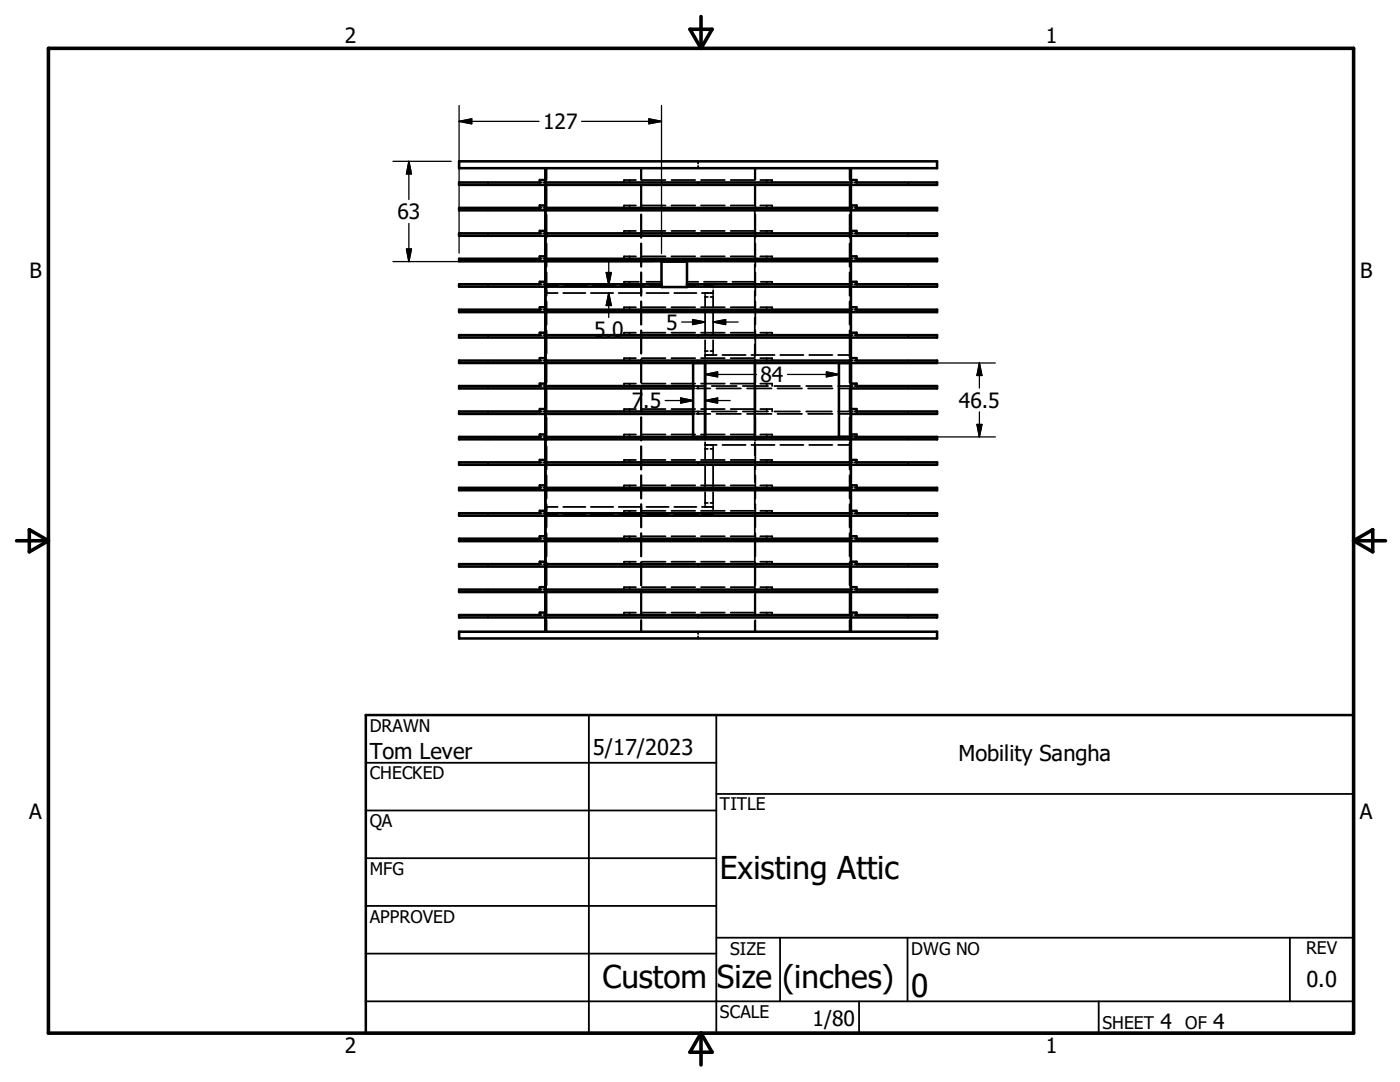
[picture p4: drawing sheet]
<svg xmlns="http://www.w3.org/2000/svg" width="279mm" height="216mm" viewBox="0 0 279 216" stroke-linecap="round" stroke-linejoin="round" font-family="sans-serif">
<g fill="none" stroke="#000" stroke-width=".51">
<path d="M91.6 32.2h95.4v1.4h-95.4zM108.8 35.9h-1.1v.5h-16.1v.5h95.4v-.5h-16.1v-.5h-1.1M108.8 33.6v2.8h61v-2.8M108.8 36.9v4.6h61v-4.6M108.8 41h-1.1v.5h-16.1v.5h95.4v-.5h-16.1v-.5h-1.1M108.8 46.1h-1.1v.5h-16.1v.4h95.4v-.4h-16.1v-.5h-1.1M108.8 51.2h-1.1v.4h-16.1v.5h95.4v-.5h-16.1v-.4h-1.1M108.8 56.2h-1.1v.5h-16.1v.5h40.4M108.8 42v4.6h61v-4.6M108.8 47v4.6h61v-4.6M108.8 52.1v4.6h23.2M108.8 57.2v4.6h61v-4.6"/>
<path d="M132 52.2h5.1v5.1h-5.1zM169.8 56.2h1.1v.5h16.1v.5h-49.9M169.8 52.1v4.6h-32.7M108.8 61.3h-1.1v.5h-16.1v.5h95.4v-.5h-16.1v-.5h-1.1M108.8 66.4h-1.1v.5h-16.1v.5h95.4v-.5h-16.1v-.5h-1.1M108.8 71.5h-1.1v.5h-16.1v.4h95.4v-.4h-16.1v-.5h-1.1M108.8 76.5h-1.1v.5h-16.1v.5h46.7M108.8 62.3v4.6h61v-4.6M108.8 67.4v4.6h61v-4.6M108.8 72.4v4.6h29.5M108.8 77.5v4.6h29.5M138.3 72.4v14.8"/>
<path d="M140.7 72.4v14.8M150.6 72.4v14.8M167.4 72.4v14.8M169.8 76.5h1.1v.5h16.1v.5h-17.2M169.8 72.4v14.8h-61v-4.6M108.8 86.7h-1.1v.5h-16.1v.5h95.4v-.5h-16.1v-.5h-1.1M108.8 91.8h-1.1v.5h-16.1v.4h95.4v-.4h-16.1v-.5h-1.1M108.8 96.9h-1.1v.4h-16.1v.5h95.4v-.5h-16.1v-.4h-1.1M108.8 81.6h-1.1v.5h-16.1v.5h46.7M108.8 87.7v4.6h61v-4.6M108.8 92.7v4.6h61v-4.6M108.8 97.8v4.6h61v-4.6"/>
<path d="M169.8 81.6h1.1v.5h16.1v.5h-17.2M108.8 101.9h-1.1v.5h-16.1v.5h95.4v-.5h-16.1v-.5h-1.1M108.8 107h-1.1v.5h-16.1v.5h95.4v-.5h-16.1v-.5h-1.1M108.8 112.1h-1.1v.5h-16.1v.5h95.4v-.5h-16.1v-.5h-1.1M108.8 117.2h-1.1v.4h-16.1v.5h95.4v-.5h-16.1v-.4h-1.1M108.8 102.9v4.6h61v-4.6M108.8 108v4.6h61v-4.6M108.8 113.1v4.5h61v-4.5M108.8 118.1v4.6h61v-4.6M91.6 126.1h95.4v1.3h-95.4zM108.8 122.2h-1.1v.5h-16.1v.5h95.4v-.5h-16.1v-.5h-1.1M108.8 123.2v2.9"/>
<path d="M169.8 123.2v2.9M73 142.7h197.1v63.5h-197.1z"/>
</g>
<g fill="none" stroke="#000" stroke-width=".36">
<path d="M97.4 36.4v.2M97.4 36.7v.2M107.7 36.4h.4M108.5 36.4h.3v.5M108.8 35.9v.4M109.1 33.6v2.3M109.1 37v4.6M124.5 36.3v.1M125.7 35.9v.2M125.7 36.3v.1M126.9 35.9h-2.4v.2M127.9 33.6v2.3"/>
<path d="M127.9 37v4.6M128 33.6v2.3M128 37v4.6M128.1 35.9h4.7M134 35.9h4.7M139.3 32.2v.4M139.3 33.1v.5M139.3 36.4v.2M139.3 36.7v.2M139.9 35.9h4.7M145.8 35.9h4.8M150.6 33.6v2.1"/>
<path d="M150.6 36.7v4.3M150.7 33.6v2.3M150.7 37v4.6M151.7 35.9h2.4v.2M153 35.9v.2M153 36.3v.1M154.1 36.3v.1M169.6 33.6v2.3M169.6 37v4.6M169.8 33.6v.8M169.8 35.1v1.2M169.8 39.5v1.8"/>
<path d="M170.2 36.4h-.4v1.5M170.6 36.4h.3M181.3 36.4v.2M181.3 36.7v.2M97.4 41.5v.1M97.4 41.8v.2M97.4 46.6v.1M97.4 46.9v.1M97.4 51.6v.2M97.4 52v.1M97.4 56.7v.2M97.4 57v.2"/>
<path d="M107.7 51.6h.4M107.7 46.6h.4M107.7 41.5h.4M107.7 56.7h.4M108.5 51.6h.3v.5M108.5 46.6h.3v.4M108.5 41.5h.3v.5M108.5 56.7h.3v.5M108.8 41v.3M108.8 46.1v.3M108.8 51.2v.3M108.8 56.2v.4"/>
<path d="M109.1 58.5h2.2M109.1 56.9h2.3M109.1 42.8v4.6M109.1 48.6v4.6M109.1 54.4v4.6M112.4 58.5h4.4M112.5 56.9h4.6M117.9 58.5h4.5M118.3 56.9h4.5M123.5 58.5h4.4M124 56.9h4.6M124.5 41.3v.2"/>
<path d="M124.5 46.4v.2M124.5 51.5v.1M124.5 56.6v.1M125.7 41v.2M125.7 41.3v.2M125.7 46.1v.2M125.7 46.4v.2M125.7 51.2v.1M125.7 51.5v.1M125.7 56.2v.2M125.7 56.6v.1M126.9 41h-2.4v.2"/>
<path d="M126.9 46.1h-2.4v.2M126.9 51.2h-2.4v.1M127.5 56.2h-3v.2M127.9 42.8v4.6M127.9 48.6v4.6M127.9 54.4v4.6M128 42.8v4.6M128 48.6v4.6M128 54.4v4.6M128.1 51.2h4.7M128.1 46.1h4.7M128.1 41h4.7"/>
<path d="M129 56.2h3M129 58.5h4.4M129.7 56.9h2.3M134 51.2h4.7M134 46.1h4.7M134 41h4.7M134.6 58.5h4.4M137.1 56.2h2.3M137.1 56.9h1.7M139.3 41.5v.1M139.3 41.8v.2M139.3 46.6v.1"/>
<path d="M139.3 46.9v.1M139.3 51.6v.2M139.3 52v.1M139.3 56.7v.2M139.3 57v.2M139.9 51.2h4.7M139.9 46.1h4.7M139.9 41h4.7M140.1 58.5h2.2M140.5 56.2h4.5M140.6 56.9h1.7v.5M140.7 58.5v.2"/>
<path d="M140.7 59v2.4M140.7 59.3h.6M141.8 59.3h.5M142.3 57.9v.8M142.3 59v2.4M145.8 51.2h4.8M145.8 46.1h4.8M145.8 41h4.8M146.2 56.2h4.5M150.6 42.1v4.2M150.6 47.4v4.3M150.6 52.7v4.3"/>
<path d="M150.6 58.1v4.2M150.7 42.8v4.6M150.7 48.6v4.6M150.7 54.4v4.6M151.7 41h2.4v.2M151.7 46.1h2.4v.2M151.7 51.2h2.4v.1M151.8 56.2h2.3v.2M153 41v.2M153 41.3v.2M153 46.1v.2M153 46.4v.2"/>
<path d="M153 51.2v.1M153 51.5v.1M153 56.2v.2M153 56.6v.1M154.1 41.3v.2M154.1 46.4v.2M154.1 51.5v.1M154.1 56.6v.1M169.6 42.8v4.6M169.6 48.6v4.6M169.6 54.4v4.6M169.8 44.6v1.8"/>
<path d="M169.8 49.6v1.9M169.8 54.7v1.9M169.8 59.8v1.8M170.2 51.6h-.4v1.6M170.2 46.6h-.4v1.5M170.2 41.5h-.4v1.5M170.2 56.7h-.4v1.5M170.6 51.6h.3M170.6 46.6h.3M170.6 41.5h.3M170.6 56.7h.3M181.3 41.5v.1"/>
<path d="M181.3 41.8v.2M181.3 46.6v.1M181.3 46.9v.1M181.3 51.6v.2M181.3 52v.1M181.3 56.7v.2M181.3 57v.2M97.4 61.8v.1M97.4 62.1v.2M97.4 66.9v.1M97.4 67.2v.2M97.4 72v.1"/>
<path d="M97.4 72.3v.1M97.4 77v.2M97.4 77.4v.1M107.7 72h.4M107.7 66.9h.4M107.7 61.8h.4M107.7 77h.4M108.5 72h.3v.4M108.5 66.9h.3v.5M108.5 61.8h.3v.5M108.5 77h.3v.5M108.8 61.3v.3"/>
<path d="M108.8 66.4v.3M108.8 71.5v.3M108.8 76.5v.4M109.1 60.1v4.7M109.1 65.9v4.7M109.1 71.7v4.6M109.1 77.5v4.6M124.5 61.6v.2M124.5 66.7v.2M124.5 71.8v.2M124.5 76.9v.1M125.7 61.3v.2"/>
<path d="M125.7 61.6v.2M125.7 66.4v.2M125.7 66.7v.2M125.7 71.5v.1M125.7 71.8v.2M125.7 76.5v.2M125.7 76.9v.1M126.9 61.3h-2.4v.2M126.9 66.4h-2.4v.2M126.9 71.5h-2.4v.1M126.9 76.5h-2.4v.2M127.9 60.1v4.7"/>
<path d="M127.9 65.9v4.7M127.9 71.7v4.6M127.9 77.5v4.6M128 60.1v4.7M128 65.9v4.7M128 71.7v4.6M128 77.5v4.6M128.1 71.5h4.7M128.1 66.4h4.7M128.1 61.3h4.7M128.1 76.5h4.7M134 71.5h4.7"/>
<path d="M134 66.4h4.7M134 61.3h4.7M134 76.5h4.7M138.3 77h2.5M138.3 77.5h.4M139 77.5h2.8M139.3 61.8v.1M139.3 62.1v.2M139.3 66.9v.1M139.3 67.2v.2M139.3 72v.1M139.3 72.3v.1"/>
<path d="M139.3 77v.2M139.3 77.4v.1M139.9 71.5h4.7M139.9 66.4h4.7M139.9 61.3h4.7M139.9 76.5h4.7M140.7 62.5v4.3M140.7 67.9v2.4M140.7 70.6v.8M140.7 71.9v.5M140.7 70.8h2.3M140.7 70h.6"/>
<path d="M141.8 70h.5M142 77h5M142.3 62.5v4.3M142.3 67.9v2.4M142.3 70.6v.2M143 77.5h4.9M144.2 70.8h4.6M145.8 71.5h4.8M145.8 66.4h4.8M145.8 61.3h4.8M145.8 76.5h4.8M148.2 77h5.1"/>
<path d="M149.1 77.5h4.9M150 70.8h4.6M150.6 63.4v4.2M150.6 68.7v2.7M150.6 71.9v.5M150.7 60.1v4.7M150.7 65.9v4.7M150.7 71.7v4.6M150.7 77.5v4.6M151.7 61.3h2.4v.2M151.7 66.4h2.4v.2M151.7 71.5h2.4v.1"/>
<path d="M151.7 76.5h2.4v.2M153 61.3v.2M153 61.6v.2M153 66.4v.2M153 66.7v.2M153 71.5v.1M153 71.8v.2M153 76.5v.2M153 76.9v.1M154.1 61.6v.2M154.1 66.7v.2M154.1 71.8v.2"/>
<path d="M154.1 76.9v.1M154.6 77h5M155.2 77.5h4.8M155.7 70.8h4.6M160.9 77h5.1M161.3 77.5h4.9M161.5 70.8h4.6M167.3 77h2.9M167.3 70.8h2.3v.6M167.4 72.4v2M167.4 75.4v3.9M169.6 60.1v4.7"/>
<path d="M169.6 65.9v4.7M169.6 71.7v4.6M169.6 77.5v4.6M169.8 77.2v.3h-2.4M169.8 64.9v1.8M169.8 69.9v1.9M169.8 76.5v.4M170.2 72h-.4v.4M170.2 66.9h-.4v1.5M170.2 61.8h-.4v1.5M170.6 72h.3M170.6 66.9h.3"/>
<path d="M170.6 61.8h.3M170.6 77h.3M181.3 61.8v.1M181.3 62.1v.2M181.3 66.9v.1M181.3 67.2v.2M181.3 72v.1M181.3 72.3v.1M181.3 77v.2M181.3 77.4v.1M97.4 82.1v.2M97.4 82.4v.2"/>
<path d="M97.4 87.2v.1M97.4 87.5v.2M97.4 92.3v.1M97.4 92.6v.1M97.4 97.3v.2M97.4 97.7v.1M107.7 97.3h.4M107.7 92.3h.4M107.7 87.2h.4M107.7 82.1h.4M108.5 97.3h.3v.5M108.5 92.3h.3v.4"/>
<path d="M108.5 87.2h.3v.5M108.5 82.1h.3v.5M108.8 81.6v.4M108.8 86.7v.3M108.8 91.8v.3M108.8 96.9v.3M109.1 83.3v4.6M109.1 89.1v4.6M109.1 94.9v4.6M124.5 82v.1M124.5 87v.2M124.5 92.1v.2"/>
<path d="M124.5 97.2v.1M125.7 81.6v.2M125.7 82v.1M125.7 86.7v.2M125.7 87v.2M125.7 91.8v.2M125.7 92.1v.2M125.7 96.9v.1M125.7 97.2v.1M126.9 81.6h-2.4v.2M126.9 86.7h-2.4v.2M126.9 91.8h-2.4v.2"/>
<path d="M126.9 96.9h-2.4v.1M127.9 83.3v4.6M127.9 89.1v4.6M127.9 94.9v4.6M128 83.3v4.6M128 89.1v4.6M128 94.9v4.6M128.1 96.9h4.7M128.1 91.8h4.7M128.1 86.7h4.7M128.1 81.6h4.7M134 96.9h4.7"/>
<path d="M134 91.8h4.7M134 86.7h4.7M134 81.6h4.7M138.3 82.1h2.5M138.3 82.6h.4M139 82.6h2.8M139.3 82.1v.2M139.3 82.4v.2M139.3 87.2v.1M139.3 87.5v.2M139.3 92.3v.1M139.3 92.6v.1"/>
<path d="M139.3 97.3v.2M139.3 97.7v.1M139.9 96.9h4.7M139.9 91.8h4.7M139.9 86.7h4.7M139.9 81.6h4.7M140.7 88.8h2.3M140.7 87.2v.5M140.7 88.2v.8M140.7 89.3v2.4M140.7 92.8v4.3M140.7 98.2v2.4"/>
<path d="M140.7 89.6h.6M141.8 89.6h.5M142 82.1h5M142.3 88.8v.2M142.3 89.3v2.4M142.3 92.8v4.3M142.3 98.2v2.4M143 82.6h4.9M144.2 88.8h4.6M145.8 96.9h4.8M145.8 91.8h4.8M145.8 86.7h4.8"/>
<path d="M145.8 81.6h4.8M148.2 82.1h5.1M149.1 82.6h4.9M150 88.8h4.6M150.6 87.2v.5M150.6 88.2v2.7M150.6 92v4.2M150.6 97.3v4.3M150.7 83.3v4.6M150.7 89.1v4.6M150.7 94.9v4.6M151.7 81.6h2.4v.2"/>
<path d="M151.7 86.7h2.4v.2M151.7 91.8h2.4v.2M151.7 96.9h2.4v.1M153 81.6v.2M153 82v.1M153 86.7v.2M153 87v.2M153 91.8v.2M153 92.1v.2M153 96.9v.1M153 97.2v.1M154.1 82v.1"/>
<path d="M154.1 87v.2M154.1 92.1v.2M154.1 97.2v.1M154.6 82.1h5M155.2 82.6h4.8M155.7 88.8h4.6M160.9 82.1h5.1M161.3 82.6h4.9M161.5 88.8h4.6M167.3 82.1h2.9M167.4 80.3v3.9M167.4 85.2v2"/>
<path d="M169.6 83.3v4.6M169.6 88.2v.6h-2.3M169.6 89.1v4.6M169.6 94.9v4.6M169.8 82.3v.3h-2.4M169.8 81.6v.4M169.8 86.7v.3M169.8 90.3v1.8M169.8 95.3v1.9M170.2 97.3h-.4v1.6M170.2 92.3h-.4v1.5M170.2 87.2h-.4v1.5"/>
<path d="M170.6 97.3h.3M170.6 92.3h.3M170.6 87.2h.3M170.6 82.1h.3M181.3 82.1v.2M181.3 82.4v.2M181.3 87.2v.1M181.3 87.5v.2M181.3 92.3v.1M181.3 92.6v.1M181.3 97.3v.2M181.3 97.7v.1"/>
<path d="M97.4 102.4v.2M97.4 102.7v.2M97.4 107.5v.1M97.4 107.8v.2M97.4 112.6v.1M97.4 112.9v.2M97.4 117.6v.2M97.4 118v.1M107.7 117.6h.4M107.7 112.6h.4M107.7 107.5h.4M107.7 102.4h.4"/>
<path d="M108.5 117.6h.3v.5M108.5 112.6h.3v.5M108.5 107.5h.3v.5M108.5 102.4h.3v.5M108.8 101.9v.4M108.8 107v.3M108.8 112.1v.3M108.8 117.2v.3M109.1 101.1h2.2M109.1 100.6v4.6M109.1 106.4v4.6M109.1 112.2v4.6"/>
<path d="M109.1 118v4.6M109.1 102.7h2.2M112.4 101.1h4.4M112.4 102.7h4.4M117.9 101.1h4.5M117.9 102.7h4.5M123.5 101.1h4.4M123.5 102.7h4.4M124.5 102.3v.1M124.5 107.3v.2M124.5 112.4v.2M124.5 117.5v.1"/>
<path d="M125.7 101.9v.2M125.7 102.3v.1M125.7 107v.2M125.7 107.3v.2M125.7 112.1v.2M125.7 112.4v.2M125.7 117.2v.1M125.7 117.5v.1M126.9 101.9h-2.4v.2M126.9 107h-2.4v.2M126.9 112.1h-2.4v.2M126.9 117.2h-2.4v.1"/>
<path d="M127.9 100.6v4.6M127.9 106.4v4.6M127.9 112.2v4.6M127.9 118v4.6M128 100.6v4.6M128 106.4v4.6M128 112.2v4.6M128 118v4.6M128.1 117.2h4.7M128.1 112.1h4.7M128.1 107h4.7M128.1 101.9h4.7"/>
<path d="M129 101.1h4.4M129 102.7h4.4M134 117.2h4.7M134 112.1h4.7M134 107h4.7M134 101.9h4.7M134.6 101.1h4.4M134.6 102.7h4.4M139.3 102.4v.2M139.3 102.7v.2M139.3 107.5v.1M139.3 107.8v.2"/>
<path d="M139.3 112.6v.1M139.3 112.9v.2M139.3 117.6v.2M139.3 118v.1M139.9 117.2h4.7M139.9 112.1h4.7M139.9 107h4.7M139.9 101.9h4.7M140.1 101.1h2.2M140.7 100.9v.2M140.7 100.4h.6M141.8 100.4h.5"/>
<path d="M142.3 100.9v.8M142.3 102.2v.5h-2.2M145.8 117.2h4.8M145.8 112.1h4.8M145.8 107h4.8M145.8 101.9h4.8M150.6 102.6v4.3M150.6 107.9v4.3M150.6 113.3v4.2M150.6 118.6v4.3M150.7 100.6v4.6M150.7 106.4v4.6"/>
<path d="M150.7 112.2v4.6M150.7 118v4.6M151.7 101.9h2.4v.2M151.7 107h2.4v.2M151.7 112.1h2.4v.2M151.7 117.2h2.4v.1M153 101.9v.2M153 102.3v.1M153 107v.2M153 107.3v.2M153 112.1v.2M153 112.4v.2"/>
<path d="M153 117.2v.1M153 117.5v.1M154.1 102.3v.1M154.1 107.3v.2M154.1 112.4v.2M154.1 117.5v.1M169.6 100.6v4.6M169.6 106.4v4.6M169.6 112.2v4.6M169.6 118v4.6M169.8 100.4v1.9M169.8 105.5v1.8"/>
<path d="M169.8 110.6v1.8M169.8 115.6v1.9M170.2 117.6h-.4v1.6M170.2 112.6h-.4v1.5M170.2 107.5h-.4v1.5M170.2 102.4h-.4v1.5M170.6 117.6h.3M170.6 112.6h.3M170.6 107.5h.3M170.6 102.4h.3M181.3 102.4v.2M181.3 102.7v.2"/>
<path d="M181.3 107.5v.1M181.3 107.8v.2M181.3 112.6v.1M181.3 112.9v.2M181.3 117.6v.2M181.3 118v.1M97.4 122.7v.2M97.4 123.1v.1M107.7 122.7h.4M108.5 122.7h.3v.5M108.8 122.2v.4M109.1 123.7v2.4"/>
<path d="M124.5 122.6v.1M125.7 122.2v.2M125.7 122.6v.1M126.9 122.2h-2.4v.2M127.9 123.7v2.4M128 123.7v2.4M128.1 122.2h4.7M134 122.2h4.7M139.3 122.7v.2M139.3 123.1v.1M139.3 126.1v.4M139.3 127v.4"/>
<path d="M139.9 122.2h4.7M145.8 122.2h4.8M150.6 123.9v2.2M150.7 123.7v2.4M151.7 122.2h2.4v.2M153 122.2v.2M153 122.6v.1M154.1 122.6v.1M169.6 123.7v2.4M169.8 120.7v1.9M169.8 125v1.1M170.2 122.7h-.4v1.1"/>
<path d="M170.6 122.7h.3M181.3 122.7v.2M181.3 123.1v.1M73 152.2h70M117.5 142.7v63.5M143 158.4h127.1M143 142.7v63.5M73 161.7h70M73 171.2h70M73 180.8h70M73 190.3h70M73 199.8h197.1"/>
<path d="M143 187.1h127.1M155.7 187.1v12.7M171.4 199.8v6.4M181.1 187.1v12.7M219.3 199.8v6.4M257.4 187.1v12.7"/>
</g>
<path d="M9.7 9.6h260.4v196.6h-260.4zM137.7 5.8h4.4l-2.2 3.8zM139.9 3.3v6.3M3.3 107.9h6.4M5.8 105.7l3.9 2.2-3.9 2.2zM270.1 107.9h6.4M270.1 107.9l3.9-2.2v4.4zM139.9 206.2v6.3M139.9 206.2l2.2 3.8h-4.4z" fill="none" stroke="#000" stroke-width=".71"/>
<g fill="none" stroke="#000" stroke-width=".25">
<path d="M78.4 32.2h11.6M81.6 32.2v7.6M81.6 32.2l.5 2.5h-1zM91.6 24.2h16M91.6 24.2l2.5-.5v1zM91.6 21v29.5M116.1 24.2h15.9M129.5 23.7l2.5 .5-2.5 .5zM132 21v29.6M78.4 52.2h52M81.1 49.7h1l-.5 2.5zM81.6 44.6v7.6"/>
<path d="M121 54.4h1l-.5 2.5zM121.5 51.9v5M121.5 58.5v4.8M121.5 58.5l.5 2.5h-1zM132.8 79.9h5.5M135.8 79.4l2.5 .5-2.5 .5zM136 64.3h4.7M138.2 63.8l2.5 .5-2.5 .5zM140.7 74.7h10.3M140.7 74.7l2.5-.5v1zM140.7 79.9l2.5-.5v1zM140.7 79.9h5"/>
<path d="M142.3 64.3h5M142.3 64.3l2.5-.5v1zM157.2 74.7h10.2M164.9 74.2l2.5 .5-2.5 .5zM169 72.4h29.6M195.5 72.4v5M195.5 72.4l.5 2.5h-1zM169 87.2h29.6M195 84.7h1l-.5 2.5zM195.5 82.2v5"/>
</g>
<g fill="#000" stroke="#000" stroke-width=".25">
<path d="M81.6 32.2l.5 2.5h-1zM91.6 24.2l2.5-.5v1zM129.5 23.7l2.5 .5-2.5 .5zM81.1 49.7h1l-.5 2.5zM121 54.4h1l-.5 2.5zM121.5 58.5l.5 2.5h-1zM138.2 63.8l2.5 .5-2.5 .5zM140.7 74.7l2.5-.5v1zM140.7 79.9l2.5-.5v1zM142.3 64.3l2.5-.5v1zM164.9 74.2l2.5 .5-2.5 .5zM195.5 72.4l.5 2.5h-1z"/>
<path d="M135.8 79.4l2.5 .5-2.5 .5zM195 84.7h1l-.5 2.5z"/>
</g>
<g font-size="6.3">
<text x="143.7" y="175.5">Existing Attic</text>
<text x="120.2" y="197.1">Custom Size (inches)</text>
<text x="181.9" y="198.9">0</text>
</g>
<g font-size="4.4">
<text x="73.8" y="151.4">Tom Lever</text>
<text x="118.3" y="150.7">5/17/2023</text>
<text x="191.3" y="151.8">Mobility Sangha</text>
<text x="260.7" y="196.9">0.0</text>
</g>
<g font-size="4.2">
<text x="68.8" y="8.7">2</text>
<text x="208.7" y="8.7">1</text>
<text x="108.4" y="25.8">127</text>
<text x="79.3" y="43.7">63</text>
<text x="5.9" y="55.5">B</text>
<text x="271.4" y="55.5">B</text>
<text x="133" y="65.8">5</text>
<text x="118.6" y="67.3">5.0</text>
<text x="151.8" y="76.2">84</text>
<text x="126.1" y="81.4">7.5</text>
<text x="191.4" y="81.4">46.5</text>
<text x="5.8" y="163.4">A</text>
<text x="271.4" y="163.4">A</text>
<text x="162.2" y="204.7">1/80</text>
<text x="231.6" y="205.3">4</text>
<text x="242.1" y="205.3">4</text>
<text x="68.8" y="210.2">2</text>
<text x="208.7" y="210.2">1</text>
</g>
<g font-size="3.5">
<text x="73.8" y="146">DRAWN</text>
<text x="73.8" y="155.5">CHECKED</text>
<text x="143.7" y="161.7">TITLE</text>
<text x="73.8" y="165.1">QA</text>
<text x="73.8" y="174.6">MFG</text>
<text x="73.8" y="184.1">APPROVED</text>
<text x="145.7" y="190.5">SIZE</text>
<text x="181.9" y="190.5">DWG NO</text>
<text x="260.6" y="190.4">REV</text>
<text x="143.7" y="203.1">SCALE</text>
<text x="220" y="205.3">SHEET</text>
<text x="236.5" y="205.3">OF</text>
</g>
</svg>
